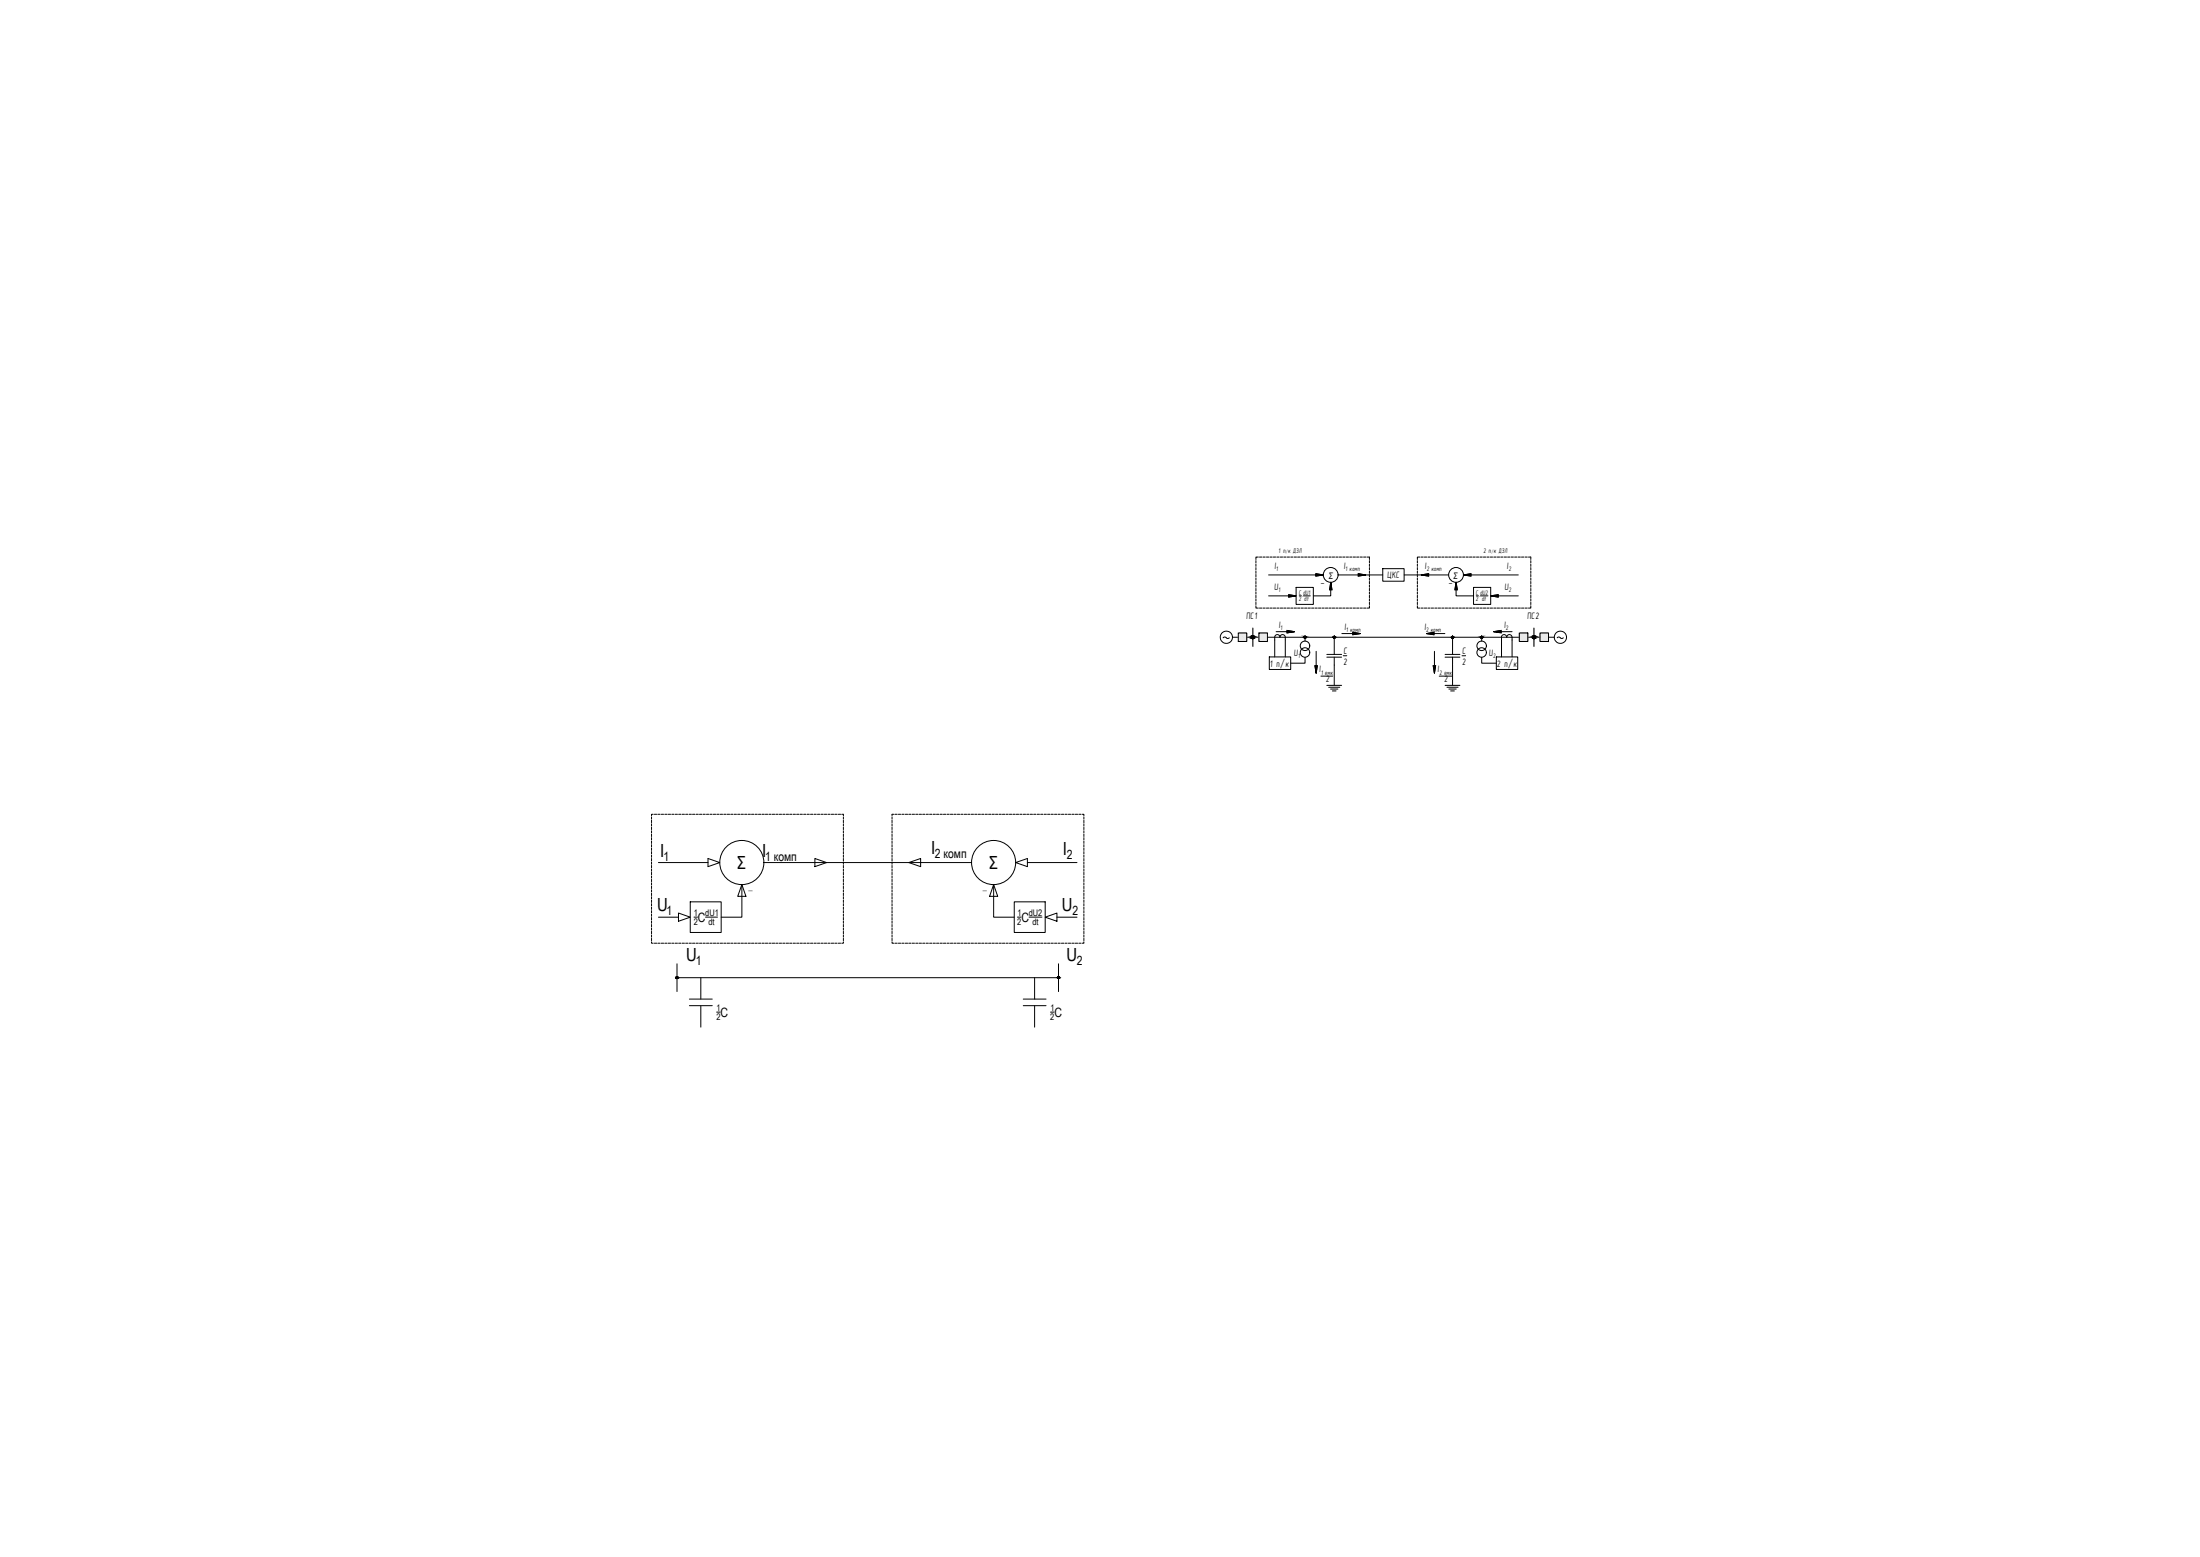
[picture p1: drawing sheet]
<svg xmlns="http://www.w3.org/2000/svg" width="1189mm" height="841mm" viewBox="0 0 1189 841" stroke-linecap="round" stroke-linejoin="round" font-family="sans-serif">
<!-- layer: 0 -->
<g fill="none" stroke="#000" stroke-width=".54">
<path d="M679 303v1M679 305v1M679 307v1M679 308v2M679 310v2M679 312v1M679 314v1M679 316v1M679 318v1M679 320v1M680 301h-1v1M681 301h1"/>
<path d="M682 301h2M684 301h2M686 311h29M686 301h1M688 301h1M690 301h1M692 301h1M694 301h1M696 301h1M697 301h2M699 301h2M700 317h10v9h-10z"/>
<path d="M701 301h1M703 301h1M705 301h1M707 301h1M709 301h1M711 301h1M711 310l4 1h-4M712 301h2M714 301h2M716 301h1M718 301h1M718 319l1-4 1 4"/>
<path d="M719 315v7h-9M720 301h1M722 301h1M723 311h11M724 301h1M726 301h1M727 301h2M729 301h2M731 301h1M733 301h1M734 310l4 1h-4M735 301h1"/>
<path d="M737 301h1M738 311h9M739 301h1v1M740 303v1M740 305v1M740 307v1M740 308v2M740 310v2M740 312v1M740 314v1M740 316v1M740 318v1"/>
<path d="M740 320v1M747 307h12v7h-12zM759 311h9M766 303v1M766 305v1M766 307v1M766 308v2M766 310v2M766 312v1M766 314v1M766 316v1M766 318v1"/>
<path d="M766 320v1M767 301h-1v1M768 301h1M770 301h1M772 301h1M772 310l-4 1h4M772 311h11M773 301h2M775 301h2M777 301h1M779 301h1M781 301h1"/>
<path d="M783 301h1M785 301h1M786 319l1-4 1 4M787 301h1M787 315v7h9M788 301h2M790 301h2M791 311h29M792 301h1M794 301h1M795 310l-4 1h4M796 301h1"/>
<path d="M796 317h10v9h-10zM798 301h1M800 301h1M802 301h1M803 301h2M805 301h2M807 301h1M809 301h1M811 301h1M813 301h1M815 301h1M817 301h1"/>
<path d="M818 301h2M820 301h2M822 301h1M824 301h1M826 301h1v1M827 303v1M827 305v1M827 307v1M827 308v2M827 310v2M827 312v1M827 314v1"/>
<path d="M827 316v1M827 318v1M827 320v1M679 327v1h1M679 322v1M679 323v2M679 325v2M681 328h1M682 328h2M684 328h2M686 322h10M686 328h1"/>
<path d="M688 328h1M690 328h1M692 328h1M694 328h1M696 328h1M696 321l4 1-4 1M697 328h2M699 328h2M701 328h1M702 322h1M703 328h1M704 322h4"/>
<path d="M705 328h1M707 328h1M709 328h1M711 328h1M712 328h2M714 328h2M716 328h1M718 328h1M720 328h1M722 328h1M724 328h1M726 328h1"/>
<path d="M727 328h2M729 328h2M731 328h1M733 328h1M735 328h1M737 328h1M740 327v1h-1M740 322v1M740 323v2M740 325v2M766 327v1h1M766 322v1"/>
<path d="M766 323v2M766 325v2M768 328h1M770 328h1M772 328h1M773 328h2M775 328h2M777 328h1M779 328h1M781 328h1M783 328h1M785 328h1"/>
<path d="M787 328h1M788 328h2M790 328h2M792 328h1M794 328h1M796 328h1M798 322h1M798 328h1M800 328h1M800 322h4M802 328h1M803 328h2"/>
<path d="M805 328h2M807 328h1M809 328h1M810 321l-4 1 4 1M810 322h10M811 328h1M813 328h1M815 328h1M817 328h1M818 328h2M820 328h2M822 328h1"/>
<path d="M824 328h1M827 327v1h-1M827 322v1M827 323v2M827 325v2M661 344h1l1 1h1M666 344a3 3 0 0 0-5-3 3 3 0 0 0 0 6 3 3 0 0 0 5-2v-1h174M669 342h5v4h-5M669 342h5v4h-5zM680 342h5v4h-5zM686 355h11v7h-11zM689 355v-11a1.4 1.4 0 0 1 1-1 1.4 1.4 0 0 1 2 1 1.4 1.4 0 0 1 1-1 1.4 1.4 0 0 1 2 1v11"/>
<path d="M690 341h5M695 341h5l-5 1zM705 355v3h-8M705 344v2M711 360h1l-1 4zM711 352v12M717 355h8M717 353h8M721 355v15M721 344v9M725 342h6M726 354h2"/>
<path d="M731 342h4l-4 1zM771 342h4v1zM774 360l1 4 1-4M775 342h6M775 352v12M781 355h8M781 353h8M785 355v15M785 344v9M790 354h2M801 355v3h7M801 344v2"/>
<path d="M807 341h4v1M809 355h11v7h-11zM811 341h6M817 344a1.4 1.4 0 0 0-1-1 1.4 1.4 0 0 0-2 1 1.4 1.4 0 0 0-1-1 1.4 1.4 0 0 0-2 1v11M817 344v11M821 342h5v4h-5zM832 342h5v4h-5zM837 342h-5v4h5M841 344h1l2 1h1M714 365h6M717 370h8M718 371h6"/>
<path d="M719 372h4M720 373h2M778 365h7M781 370h8M782 371h6M783 372h4M784 373h2M353 440h-1v1M354 440h1M355 440h2M357 440h2M359 440h2"/>
<path d="M361 440h1M363 440h1M365 440h1M367 440h1M369 440h1M371 440h1M372 440h2M374 440h1M376 440h1M378 440h1M380 440h1M382 440h1"/>
<path d="M384 440h1M385 440h2M387 440h2M389 440h1M391 440h1M393 440h1M395 440h1M397 440h1M399 440h1M400 440h2M402 440h2M404 440h2"/>
<path d="M406 440h1M408 440h1M410 440h1M412 440h1M414 440h1M416 440h1M417 440h2M419 440h1M421 440h1M423 440h1M425 440h1M427 440h1"/>
<path d="M429 440h1M430 440h2M432 440h2M434 440h1M436 440h1M438 440h1M440 440h1M442 440h1M444 440h1M445 440h2M447 440h2M449 440h2"/>
<path d="M451 440h1M453 440h1M455 440h1v1M483 440h-1v1M484 440h1M485 440h2M487 440h2M489 440h1M491 440h1M493 440h1M495 440h1M497 440h1"/>
<path d="M499 440h1M500 440h2M502 440h2M504 440h1M506 440h1M508 440h1M510 440h1M512 440h1M514 440h1M515 440h2M517 440h2M519 440h1"/>
<path d="M521 440h1M523 440h1M525 440h1M527 440h1M529 440h1M530 440h2M532 440h2M534 440h1M536 440h1M538 440h1M540 440h1M542 440h1"/>
<path d="M544 440h1M545 440h2M547 440h2M549 440h1M551 440h1M553 440h1M555 440h1M557 440h1M559 440h1M560 440h2M562 440h2M564 440h1"/>
<path d="M566 440h1M568 440h1M570 440h1M572 440h1M574 440h1M575 440h2M577 440h2M579 440h1M581 440h1M583 440h1M585 440h1v1M352 441v1"/>
<path d="M352 443v1M352 445v1M352 447v1M352 449v1M352 451v1M352 452v2M352 454v2M352 456v1M352 458v1M352 460v1M456 441v1M456 443v1"/>
<path d="M456 445v1M456 447v1M456 449v1M456 451v1M456 452v2M456 454v2M456 456v1M456 458v1M456 460v1M482 441v1M482 443v1M482 445v1"/>
<path d="M482 447v1M482 449v1M482 451v1M482 452v2M482 454v2M482 456v1M482 458v1M482 460v1M586 441v1M586 443v1M586 445v1M586 447v1"/>
<path d="M586 449v1M586 451v1M586 452v2M586 454v2M586 456v1M586 458v1M586 460v1M352 462v1M352 464v1M352 466v1M352 467v2M352 469v2"/>
<path d="M352 471v1M352 473v1M352 475v1M352 477v1M352 479v1M356 466h27M383 464l6 2-6 2zM401 478v17h-11M401 478l2 6h-4zM413 466h112M440 464l7 2-7 2zM456 462v1"/>
<path d="M456 464v1M456 466v1M456 467v2M456 469v2M456 471v1M456 473v1M456 475v1M456 477v1M456 479v1M482 462v1M482 464v1M482 466v1"/>
<path d="M482 467v2M482 469v2M482 471v1M482 473v1M482 475v1M482 477v1M482 479v1M491 466l7-2v4zM537 478v17h11M537 478l2 6h-4zM549 466l6-2v4zM555 466h27"/>
<path d="M586 462v1M586 464v1M586 466v1M586 467v2M586 469v2M586 471v1M586 473v1M586 475v1M586 477v1M586 479v1M352 481v1M352 482v2"/>
<path d="M352 484v2M352 486v1M352 488v1M352 490v1M352 492v1M352 494v1M352 496v1M352 497v2M352 499v2M356 495h11M367 493l6 2-6 3zM373 487h17v17h-17z"/>
<path d="M375 495h2M381 495h7M456 481v1M456 482v2M456 484v2M456 486v1M456 488v1M456 490v1M456 492v1M456 494v1M456 496v1M456 497v2"/>
<path d="M456 499v2M482 481v1M482 482v2M482 484v2M482 486v1M482 488v1M482 490v1M482 492v1M482 494v1M482 496v1M482 497v2M482 499v2"/>
<path d="M548 487h17v17h-17zM550 495h2M556 495h7M565 495l6-2v5zM571 495h11M586 481v1M586 482v2M586 484v2M586 486v1M586 488v1M586 490v1M586 492v1"/>
<path d="M586 494v1M586 496v1M586 497v2M586 499v2M352 509h1M352 501v1M352 503v1M352 505v1M352 507v1M354 509h1M355 509h2M357 509h2"/>
<path d="M359 509h2M361 509h1M363 509h1M365 509h1M367 509h1M369 509h1M371 509h1M372 509h2M374 509h1M376 509h1M378 509h1M380 509h1"/>
<path d="M382 509h1M384 509h1M385 509h2M387 509h2M389 509h1M391 509h1M393 509h1M395 509h1M397 509h1M399 509h1M400 509h2M402 509h2"/>
<path d="M404 509h2M406 509h1M408 509h1M410 509h1M412 509h1M414 509h1M416 509h1M417 509h2M419 509h1M421 509h1M423 509h1M425 509h1"/>
<path d="M427 509h1M429 509h1M430 509h2M432 509h2M434 509h1M436 509h1M438 509h1M440 509h1M442 509h1M444 509h1M445 509h2M447 509h2"/>
<path d="M449 509h2M451 509h1M453 509h1M456 509h-1M456 501v1M456 503v1M456 505v1M456 507v1M482 509h1M482 501v1M482 503v1M482 505v1"/>
<path d="M482 507v1M484 509h1M485 509h2M487 509h2M489 509h1M491 509h1M493 509h1M495 509h1M497 509h1M499 509h1M500 509h2M502 509h2"/>
<path d="M504 509h1M506 509h1M508 509h1M510 509h1M512 509h1M514 509h1M515 509h2M517 509h2M519 509h1M521 509h1M523 509h1M525 509h1"/>
<path d="M527 509h1M529 509h1M530 509h2M532 509h2M534 509h1M536 509h1M538 509h1M540 509h1M542 509h1M544 509h1M545 509h2M547 509h2"/>
<path d="M549 509h1M551 509h1M553 509h1M555 509h1M557 509h1M559 509h1M560 509h2M562 509h2M564 509h1M566 509h1M568 509h1M570 509h1"/>
<path d="M572 509h1M574 509h1M575 509h2M577 509h2M579 509h1M581 509h1M583 509h1M586 509h-1M586 501v1M586 503v1M586 505v1M586 507v1"/>
<path d="M366 521v15M366 528h206M373 540h12M379 528v12M553 540h12M559 528v12M572 521v15M373 543h12M379 543v12M387 547h2M553 543h12M559 543v12"/>
<path d="M568 547h2"/>
<circle cx="719" cy="311" r="4"/>
<circle cx="787" cy="311" r="4"/>
<circle cx="677" cy="344" r=".6"/>
<circle cx="705" cy="352" r="2.6"/>
<circle cx="705" cy="349" r="2.6"/>
<circle cx="705" cy="344" r=".5"/>
<circle cx="721" cy="344" r=".5"/>
<circle cx="785" cy="344" r=".5"/>
<circle cx="801" cy="352" r="2.6"/>
<circle cx="801" cy="349" r="2.6"/>
<circle cx="801" cy="344" r=".5"/>
<circle cx="829" cy="344" r=".7"/>
<circle cx="843" cy="344" r="3"/>
<circle cx="401" cy="466" r="12"/>
<circle cx="537" cy="466" r="12"/>
<circle cx="366" cy="528" r=".5"/>
<circle cx="572" cy="528" r=".5"/>
</g>
<g fill="#000" stroke="#000" stroke-width=".54">
<path d="M677 343v1zM705 345h1zM721 344h1zM800 344h1zM829 343v1zM366 528v1zM572 528v1zM572 528h1z"/>
<path d="M711 310l4 1h-4zM711 311h4z"/>
<path d="M719 315v4h1zM719 315v4h-1z"/>
<path d="M734 310l4 1h-4zM734 311h4z"/>
<path d="M768 311l4-1v1zM768 311h4z"/>
<path d="M787 315v4h1zM787 315v4h-1z"/>
<path d="M791 311l4-1v1zM791 311h4z"/>
<path d="M696 321l4 1h-4zM696 322v1l4-1z"/>
<path d="M806 322l4-1v1zM806 322l4 1v-1z"/>
<path d="M677 344h1zM677 344h1z"/>
<path d="M676 344h2zM676 344h2z"/>
<path d="M676 345h2zM676 345h1z"/>
<path d="M676 344h2zM676 344h2z"/>
<path d="M676 345h2zM676 345h2z"/>
<path d="M676 344h2zM676 344h2z"/>
<path d="M676 345h2zM676 345h2z"/>
<path d="M676 344h2zM676 344h2z"/>
<path d="M676 344h2zM676 344h2z"/>
<path d="M676 344h2zM676 344h2z"/>
<path d="M676 344h2zM676 344l2 1z"/>
<path d="M695 341h5h-5zM695 341v1l5-1z"/>
<path d="M705 344h1zM705 344h1z"/>
<path d="M705 344h1zM705 344h1z"/>
<path d="M705 344h1zM705 344h1z"/>
<path d="M705 345h1zM705 345h1z"/>
<path d="M705 344h1zM705 344h1z"/>
<path d="M705 344h1zM705 344h1z"/>
<path d="M705 345h1zM705 345h1z"/>
<path d="M705 345h1zM705 345h1z"/>
<path d="M705 344h1zM705 344h1z"/>
<path d="M705 345h1zM705 345h1z"/>
<path d="M705 344h1zM705 344h1z"/>
<path d="M705 344h1zM705 344h1z"/>
<path d="M705 344h1zM705 344h1z"/>
<path d="M705 344h1zM705 344l1 1z"/>
<path d="M705 344h1zM705 344h1z"/>
<path d="M705 344h1zM705 344h1z"/>
<path d="M705 344h1zM705 344h1z"/>
<path d="M705 344h1zM705 344h1z"/>
<path d="M705 344h1zM705 344h1z"/>
<path d="M705 344h1zM705 344h1z"/>
<path d="M705 344h1zM705 344h1z"/>
<path d="M711 360v4zM711 360v4l1-4z"/>
<path d="M721 344v1zM721 344v1z"/>
<path d="M721 344h1zM721 344h1z"/>
<path d="M731 342h4h-4zM731 342v1l4-1z"/>
<path d="M774 360h1v4zM775 360v4l1-4z"/>
<path d="M771 342h4zM771 342l4 1v-1z"/>
<path d="M784 344h1zM784 344h1z"/>
<path d="M784 344l1 1zM784 344l1 1z"/>
<path d="M784 344h1zM784 344h1z"/>
<path d="M784 344h1zM784 344h1z"/>
<path d="M784 344h1zM784 344h1z"/>
<path d="M784 344h1zM784 344h1z"/>
<path d="M784 344h1zM784 344h1z"/>
<path d="M784 344h1zM784 344h1z"/>
<path d="M784 344h1zM784 344h1z"/>
<path d="M784 344h1zM784 344h1z"/>
<path d="M784 344h1zM784 344h1z"/>
<path d="M800 344h1zM800 344h1z"/>
<path d="M800 344h1zM800 344h1z"/>
<path d="M800 344h1zM800 344h1z"/>
<path d="M800 344h1zM800 344h1z"/>
<path d="M800 344h1zM800 344h1z"/>
<path d="M800 344h1zM800 344h1z"/>
<path d="M800 344h1zM800 344h1z"/>
<path d="M800 344h1zM800 344h1z"/>
<path d="M800 344h1zM800 344h1z"/>
<path d="M800 344h1zM800 344h1z"/>
<path d="M800 344h1zM800 345l1-1zM800 345h1zM800 345h1z"/>
<path d="M800 344h1zM800 344h1z"/>
<path d="M800 344h1zM800 344h1z"/>
<path d="M800 345h1zM800 345h1z"/>
<path d="M800 344h1zM800 344h1z"/>
<path d="M800 345h1zM800 345h1z"/>
<path d="M800 344h1zM800 344h1z"/>
<path d="M800 345h1zM800 345h1z"/>
<path d="M800 344h1zM800 344h1z"/>
<path d="M800 344h1zM800 344h1z"/>
<path d="M800 345h1zM800 345h1z"/>
<path d="M800 345h1zM800 345h1z"/>
<path d="M807 341h4zM807 341l4 1v-1z"/>
<path d="M829 344h1zM828 344h2z"/>
<path d="M828 344h2zM828 344h2z"/>
<path d="M828 345h2zM828 345h1z"/>
<path d="M828 344h2zM828 344h2z"/>
<path d="M828 345h2zM828 345h2z"/>
<path d="M828 344h2zM828 344h2z"/>
<path d="M828 345h2zM828 345h2z"/>
<path d="M828 344h2zM828 344h2z"/>
<path d="M828 344h2zM828 344l2 1z"/>
<path d="M828 344h2zM828 344h2z"/>
<path d="M828 344h2zM828 344h2z"/>
<path d="M365 528h1zM365 528h1z"/>
<path d="M365 528h1zM365 528h1z"/>
<path d="M365 528h1zM365 528h1z"/>
<path d="M365 528h1zM365 528h1z"/>
<path d="M365 528h1zM365 528h1z"/>
<path d="M365 528h1zM365 528h1z"/>
<path d="M365 528h1zM365 528h1z"/>
<path d="M365 528h1zM365 528h1z"/>
<path d="M365 528h1zM365 528h1z"/>
<path d="M365 528h1zM365 528h1z"/>
<path d="M365 528h1zM365 528h1z"/>
<path d="M365 528h1zM365 528h1z"/>
<path d="M365 528h1zM365 528h1z"/>
<path d="M365 528h1zM365 528h1z"/>
<path d="M365 528h1zM365 528h1z"/>
<path d="M365 528h1zM365 528h1z"/>
<path d="M365 528h1zM365 528h1z"/>
<path d="M572 528h1zM572 528h1z"/>
</g>
<g fill="#e7e8e9" stroke="#e7e8e9" stroke-width=".54">
<path d="M680 342l5 4v-4zM680 342l5 4h-5z"/>
<path d="M669 342l5 4v-4zM669 342l5 4h-5z"/>
<path d="M821 342l5 4v-4zM821 342l5 4h-5z"/>
<path d="M832 342l5 4v-4zM832 342l5 4h-5z"/>
</g>
<path d="M677 339v10M829 339v10" fill="none" stroke="#000" stroke-width=".59"/>
<g font-size="9.8">
<text x="503" y="461">I</text>
<text x="574" y="462">I</text>
<text x="357" y="463">I</text>
<text x="412" y="463">I</text>
<text x="398" y="469">Σ</text>
<text x="535" y="469">Σ</text>
<text x="355" y="492">U</text>
<text x="574" y="492">U</text>
<text x="371" y="519">U</text>
<text x="576" y="519">U</text>
</g>
<g font-size="7">
<text x="377" y="498">С</text>
<text x="552" y="498">С</text>
<text x="389" y="549">С</text>
<text x="570" y="549">С</text>
</g>
<g font-size="6.8">
<text x="358" y="465">1</text>
<text x="414" y="465">1 комп</text>
<text x="505" y="464">2 комп</text>
<text x="576" y="464">2</text>
<text x="360" y="494">1</text>
<text x="580" y="494">2</text>
<text x="376" y="521">1</text>
<text x="582" y="521">2</text>
</g>
<g font-size="5.1">
<text x="689" y="307">I</text>
<text x="726" y="307">I</text>
<text x="770" y="307">I</text>
<text x="814" y="307">I</text>
<text x="714" y="315">_</text>
<text x="750" y="312">ЦКС</text>
<text x="783" y="315">_</text>
<text x="689" y="319">U</text>
<text x="703" y="324">·</text>
<text x="799" y="324">·</text>
<text x="813" y="319">U</text>
<text x="673" y="334">ПС1</text>
<text x="825" y="334">ПС2</text>
<text x="691" y="339">I</text>
<text x="727" y="340">I</text>
<text x="770" y="340">I</text>
<text x="813" y="339">I</text>
<text x="726" y="353">C</text>
<text x="790" y="353">C</text>
<text x="699" y="354">U</text>
<text x="726" y="359">2</text>
<text x="790" y="359">2</text>
<text x="805" y="354">U</text>
<text x="686" y="360">1 п/к</text>
<text x="713" y="363">I</text>
<text x="777" y="363">I</text>
<text x="809" y="360">2 п/к</text>
<text x="717" y="369">2</text>
<text x="780" y="369">2</text>
</g>
<g font-size="4.9">
<text x="718" y="313">Σ</text>
<text x="785" y="313">Σ</text>
<text x="404" y="481">_</text>
<text x="531" y="481">_</text>
<text x="375" y="495">1</text>
<text x="381" y="495">dU1</text>
<text x="550" y="495">1</text>
<text x="556" y="495">dU2</text>
<text x="375" y="499">2</text>
<text x="383" y="500">dt</text>
<text x="550" y="499">2</text>
<text x="558" y="500">dt</text>
<text x="387" y="551">2</text>
<text x="387" y="546">1</text>
<text x="568" y="551">2</text>
<text x="568" y="546">1</text>
</g>
<g font-size="3.6">
<text x="691" y="299">1 п к ДЗЛ</text>
<text x="802" y="299">2 п к ДЗЛ</text>
<text x="690" y="308">1</text>
<text x="727" y="308">1 комп</text>
<text x="771" y="308">2 комп</text>
<text x="815" y="308">2</text>
<text x="691" y="320">1</text>
<text x="702" y="321">С dU1</text>
<text x="798" y="321">С dU2</text>
<text x="815" y="320">2</text>
<text x="702" y="325">2 dt</text>
<text x="798" y="325">2 dt</text>
<text x="692" y="340">1</text>
<text x="727" y="341">1 комп</text>
<text x="771" y="341">2 комп</text>
<text x="814" y="340">2</text>
<text x="701" y="355">1</text>
<text x="807" y="355">2</text>
<text x="714" y="364">1 емк</text>
<text x="778" y="364">2 емк</text>
</g>
<g font-size="2.2">
<text x="695" y="299">/</text>
<text x="806" y="299">/</text>
</g>
</svg>
